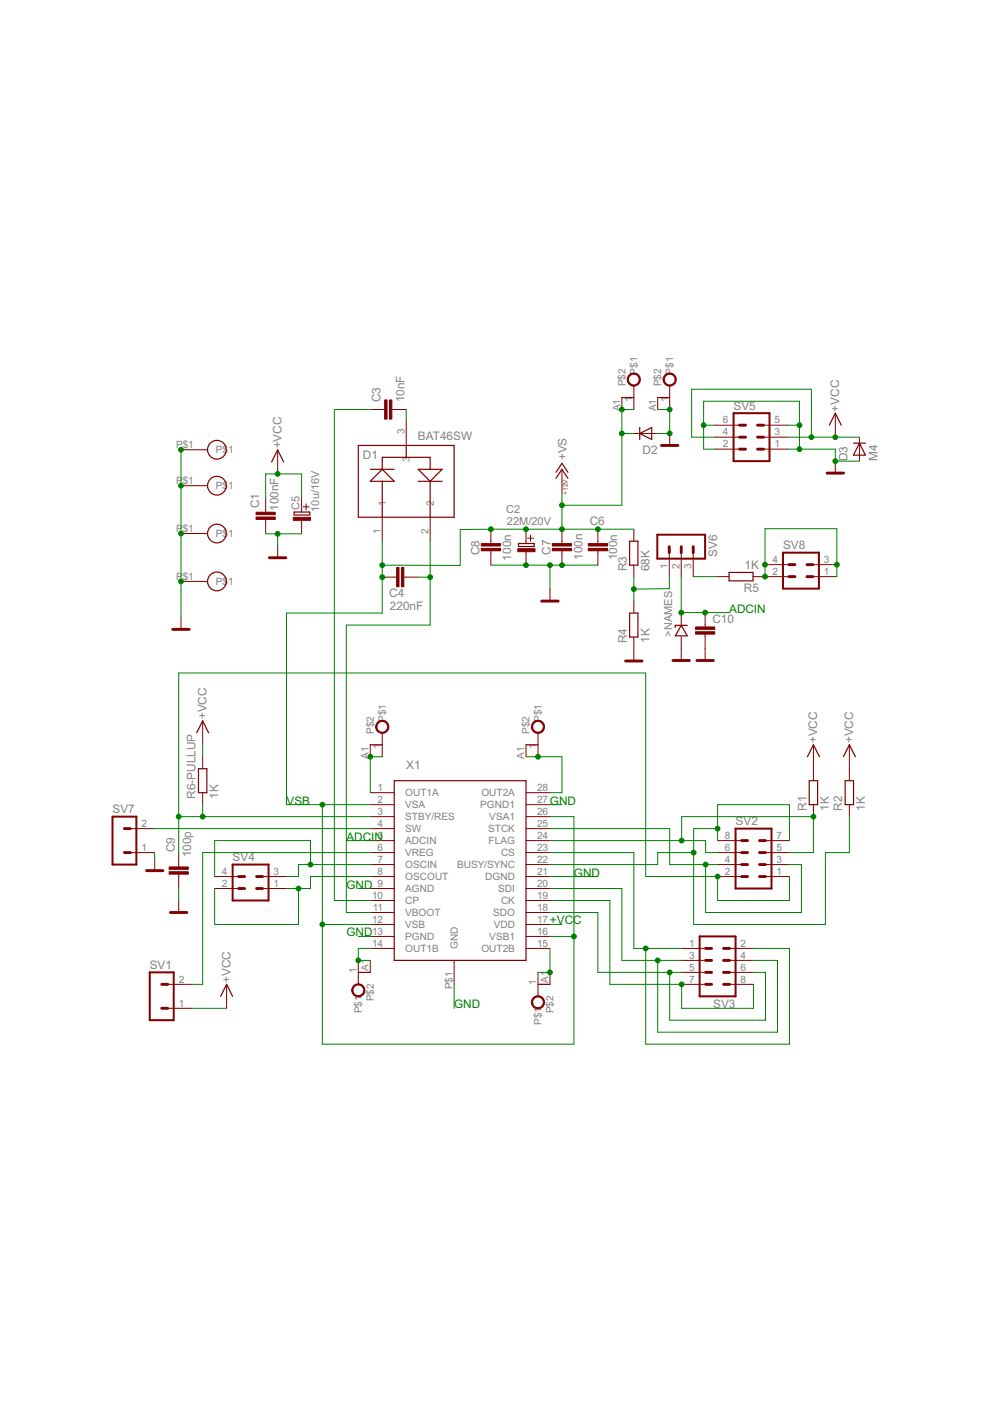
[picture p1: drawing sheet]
<svg xmlns="http://www.w3.org/2000/svg" width="210mm" height="297mm" viewBox="0 0 210 297" stroke-linecap="round" stroke-linejoin="round" font-family="sans-serif">
<g fill="none" stroke="#800000" stroke-width=".21">
<path d="M38.4 95.4h5.6M58.9 95.4v5.1M78.5 86.8h3.1M83.1 86.8h3M86.1 89.4v5M119.1 99.5v5.1M131.8 84.3v2.5M134.4 81.7v5.1M134.4 91.9h5M139.4 84.3v2.5M142 81.7v5.1M142 91.9v2.5"/>
<path d="M151.7 95.2h5.1M151.7 92.7h5.1M151.7 90.1h5.1M161.9 95.2h5.1M161.9 92.7h5.1M161.9 90.1h5.1M177.1 87.6v5.1M177.1 97.8v2.5M182.2 92.7v5.1M38.4 113.1h5.6M38.4 103h5.6M56.3 105.6v3"/>
<path d="M56.3 110.1v3.1M58.9 115.7v2.6M63.9 105.6v3M63.9 110.2v3M64.3 107.5h1.2M64.9 106.8v1.3M81 109.7v5M91.2 109.7v5M104.1 112.2v3.1M104.1 116.8v3M111.5 112.2v3M111.5 116.8v3"/>
<path d="M111.8 114.1h1.3M112.5 113.5v1.2M119.1 112.2v3.1M119.1 116.8v3M126.8 112.2v3.1M126.8 116.8v3M134.4 112.2v2.5M134.4 119.8v2.6M141.9 117.2v5.1M144.4 117.2v5.1M147 117.2v5.1M162.2 119.7h5.1"/>
<path d="M172.4 119.7h5M38.4 123.3h5.6M38.4 130.9v2.5M81 122.4h3.1M85.6 122.4h3.1M116.6 124.9v2.5M134.4 127.4v2.6M134.4 135.1v5M144.4 129.9v2.5M144.4 135v5M149.5 129.9v3M149.5 134.5v5.5"/>
<path d="M152 122.3h2.6M159.7 122.3h7.6M172.4 122.3h5M43 152.8v5.1M78.5 157.9v2.5M81 155.4v5M111.5 157.9v2.5M114.1 155.4v5M172.5 157.9v7.6M180.1 157.9v7.6M27.6 175.7h5.1M43 160.4v2.6"/>
<path d="M43 168.1v2.5M78.5 168.1h5.1M78.5 170.6h5.1M78.5 173.1h5.1M78.5 175.7h5.1M78.5 178.2h5.1M111.5 168.1h5.1M111.5 170.6h5.1M111.5 173.1h5.1M111.5 175.7h5.1M111.5 178.2h5.1M152.1 178.2h5.1"/>
<path d="M162.3 178.2h5.1M172.5 170.6v2.5M180.1 170.6v2.5M27.6 180.8h5.1M32.8 182.1v2.5M37.9 180.8v3M37.9 185.3v3.1M37.9 190.9v2.6M45.5 185.8h5.1M45.5 188.4h5.1M55.7 185.8h5M55.7 188.4h5"/>
<path d="M78.5 180.8h5.1M78.5 183.3h5.1M78.5 185.8h5.1M78.5 188.4h5.1M78.5 190.9h5.1M78.5 193.5h5.1M78.5 196h5.1M78.5 198.5h5.1M111.5 180.8h5.1M111.5 183.3h5.1M111.5 185.8h5.1M111.5 188.4h5.1"/>
<path d="M111.5 190.9h5.1M111.5 193.5h5.1M111.5 196h5.1M111.5 198.5h5.1M152.1 180.8h5.1M152.1 183.3h5.1M152.1 185.8h5.1M162.3 180.8h5.1M162.3 183.3h5.1M162.3 185.8h5.1M35.6 208.7h5M35.6 213.8h5"/>
<path d="M48 208.7v5.1M76 203.6v5.1M78.5 201.1h5.1M78.5 203.6v2.6M96.3 203.6v5.1M111.5 201.1h5.1M114.1 206.2v5M116.6 206.2v2.5M144.5 201.1h5.1M144.5 203.6h5.1M144.5 206.2h5.1M144.5 208.7h5.1"/>
<path d="M154.7 201.1h5.1M154.7 203.6h5.1M154.7 206.2h5.1M154.7 208.7h5.1"/>
</g>
<g fill="none" stroke="#800000" stroke-width=".25">
<path d="M57.6 97.9l1.3-2.5 1.2 2.5M76 94.4h20.3v15.3h-20.3zM78.5 99.5h5.1M81 99.5v-2.5h10.2v2.5M86.1 94.4v2.6M88.7 99.5h5l-2.5 2.5zM131.8 84.3h2.6M135.6 91.9l2.6-1.3v2.6zM135.6 90.6v2.6M139.4 84.3h2.6M175.8 90.1l1.3-2.5 1.3 2.5M181 94h2.5"/>
<path d="M182.2 94l1.3 2.5h-2.5zM62.4 108.6h3.3v.6h-3.3zM78.5 102l2.5-2.5 2.6 2.5zM81 102v7.7M88.7 102h5M91.2 102v7.7M109.9 115.2h3.4v.7h-3.4zM117.9 101.4l1.2-1.9 1.3 1.9M117.9 100.1l1.2-1.9 1.3 1.9M133.5 114.7h1.8v5.1h-1.8zM133.5 130h1.8v5.1h-1.8zM144.4 132.6l1.3 2.2h-2.5z"/>
<path d="M145.7 132.6h-2.5v.5M154.6 121.4h5.1v1.7h-5.1zM41.7 155.4l1.3-2.6 1.2 2.6M78.5 157.9h2.5M111.5 157.9h2.6M42.1 163h1.8v5.1h-1.8zM83.6 165.5h27.9v38.1h-27.9zM171.2 160.4l1.3-2.5 1.2 2.5M171.6 165.5h1.8v5.1h-1.8zM178.8 160.4l1.3-2.5 1.3 2.5M179.2 165.5h1.8v5.1h-1.8zM46.8 211.2l1.2-2.5 1.3 2.5"/>
<path d="M76 206.2h2.5M114.1 208.7h2.5"/>
<circle cx="46" cy="95.4" r="1.99"/>
<circle cx="46" cy="103" r="1.99"/>
<circle cx="46" cy="113.1" r="1.99"/>
<circle cx="46" cy="123.3" r="1.99"/>
</g>
<g fill="#800000" stroke="#800000" stroke-width=".21">
<path d="M54.3 109.6h4.1v.5h-4.1z"/>
<path d="M54.3 108.6h4.1v.5h-4.1z"/>
<path d="M82.6 84.8h.5v4.1h-.5z"/>
<path d="M81.6 84.8h.5v4.1h-.5z"/>
<path d="M85.1 120.3h.5v4.1h-.5z"/>
<path d="M84.1 120.3h.5v4.1h-.5z"/>
<path d="M62.2 109.7h3.6v.6h-3.6z"/>
<path d="M117.1 116.3h4.1v.5h-4.1z"/>
<path d="M117.1 115.3h4.1v.5h-4.1z"/>
<path d="M109.8 116.3h3.6v.7h-3.6z"/>
<path d="M124.7 116.3h4.1v.5h-4.1z"/>
<path d="M124.7 115.3h4.1v.5h-4.1z"/>
<path d="M102 116.3h4.1v.5h-4.1z"/>
<path d="M102 115.3h4.1v.5h-4.1z"/>
<path d="M35.9 184.8h4v.5h-4z"/>
<path d="M35.9 183.8h4v.5h-4z"/>
<path d="M147.5 133.9h4v.6h-4z"/>
<path d="M147.5 132.9h4v.5h-4z"/>
</g>
<g fill="#800000" stroke="#800000" stroke-width=".21">
<path d="M75 209a1.4 1.4 0 0 1 2.2 .2 1.4 1.4 0 0 1-.8 2.1 1.4 1.4 0 0 1-1.8-1.3h.2a1.15 1.15 0 0 1 1.6-1.1 1.15 1.15 0 0 1 .3 1.9 1.15 1.15 0 0 1-1.8-.6l-.1-.2h-.2z" fill-rule="evenodd"/>
<path d="M113.1 211.5a1.4 1.4 0 0 1 2.2 .3 1.4 1.4 0 0 1-.9 2 1.4 1.4 0 0 1-1.7-1.3h.2a1.14 1.14 0 0 1 1.6-1.1 1.14 1.14 0 0 1 .3 1.9 1.14 1.14 0 0 1-1.8-.5l-.1-.3h-.2z" fill-rule="evenodd"/>
<path d="M80 153.1a1.4 1.4 0 0 1 2.3 .3 1.4 1.4 0 0 1-.9 2.1 1.4 1.4 0 0 1-1.7-1.4h.2a1.15 1.15 0 0 1 1.6-1.1 1.15 1.15 0 0 1 .3 1.9 1.15 1.15 0 0 1-1.9-.5v-.3h-.2z" fill-rule="evenodd"/>
<path d="M113.1 153.1a1.4 1.4 0 0 1 2.2 .3 1.4 1.4 0 0 1-.9 2 1.4 1.4 0 0 1-1.7-1.3h.2a1.14 1.14 0 0 1 1.6-1.1 1.14 1.14 0 0 1 .3 1.9 1.14 1.14 0 0 1-1.8-.5l-.1-.3h-.2z" fill-rule="evenodd"/>
<path d="M141 79.5a1.4 1.4 0 0 1 2.2 .3 1.4 1.4 0 0 1-.8 2 1.4 1.4 0 0 1-1.8-1.3h.2a1.15 1.15 0 0 1 1.6-1.1 1.15 1.15 0 0 1 .3 1.9 1.15 1.15 0 0 1-1.8-.5l-.1-.3h-.2z" fill-rule="evenodd"/>
<path d="M133.3 79.5a1.4 1.4 0 0 1 2.3 .2 1.4 1.4 0 0 1-.8 2.1 1.4 1.4 0 0 1-1.8-1.3h.2a1.14 1.14 0 0 1 1.7-1 1.14 1.14 0 0 1 .2 1.9 1.14 1.14 0 0 1-1.8-.6l-.1-.3h-.2z" fill-rule="evenodd"/>
</g>
<path d="M155.5 87.6h7.7v10.2h-7.7zM139.4 113.4h10.1v5h-10.1zM166 117.2h7.6v7.6h-7.6zM23.9 173.1h5v10.2h-5zM156 175.7h7.6v12.7h-7.6zM49.3 183.3h7.6v7.6h-7.6zM148.3 198.5h7.7v12.7h-7.7zM31.7 206.2h5.1v10.1h-5.1z" fill="none" stroke="#800000" stroke-width=".42"/>
<g fill="none" stroke="#800000" stroke-width=".61">
<path d="M140.3 94.4h3.4M156.8 90.1h1.3M156.8 92.7h1.3M156.8 95.2h1.3M160.6 90.1h1.3M160.6 92.7h1.3M160.6 95.2h1.3M57.1 118.3h3.5M141.9 115.9v1.3M144.4 115.9v1.3M147 115.9v1.3M167.3 119.7h1.3"/>
<path d="M171.1 119.7h1.3M175.4 100.3h3.5M36.6 133.4h3.5M114.9 127.4h3.4M167.3 122.3h1.3M171.1 122.3h1.3M132.6 140.1h3.5M142.7 140h3.5M147.8 140h3.5M26.4 175.7h1.2M157.2 178.2h1.3M161 178.2h1.3"/>
<path d="M26.4 180.8h1.2M31.1 184.6h3.4M36.1 193.5h3.5M50.6 185.8h1.3M50.6 188.4h1.3M54.4 185.8h1.3M54.4 188.4h1.3M157.2 180.8h1.3M157.2 183.3h1.3M157.2 185.8h1.3M161 180.8h1.3M161 183.3h1.3"/>
<path d="M161 185.8h1.3M34.3 208.7h1.3M34.3 213.8h1.3M149.6 206.2h1.3M149.6 203.6h1.3M149.6 201.1h1.3M149.6 208.7h1.3M153.4 206.2h1.3M153.4 203.6h1.3M153.4 201.1h1.3M153.4 208.7h1.3"/>
</g>
<g fill="none" stroke="#008000" stroke-width=".21">
<path d="M38.4 95.4v35.5M78.5 86.8h-7.6v104.1h7.6M86.1 86.8v2.6M131.8 91.9h2.6M134.4 86.8h-2.6v20.3h-12.7M139.4 86.8h2.6v5.1h-2.6M149.2 90.1h2.5M151.7 95.2h-2.5v-10.1h20.3v10.1M151.7 92.7h-5.1v-10.2h25.4v10.2M167 95.2h10.1v2.6h5.1M167 90.1h2.5M167 92.7h15.2"/>
<path d="M56.3 113.2h7.6M56.3 105.6v-5.1h7.6v5.1M58.9 113.2v2.5M81 114.7v15.3h-20.3v40.6h17.8M91.2 114.7v17.8h-17.8v61h5.1M104.1 119.8h22.7M116.6 119.8v5.1M119.1 104.6v7.6M134.4 112.2l-36.8 .1v7.6l-16.6-.1M88.7 122.4h2.5M134.4 122.4v5M141.9 122.3v2.5l-7.5 .1"/>
<path d="M144.4 122.3v7.6h10.2M147 122.3h5M162.2 122.3v-10.2h15.2v10.2M43 157.9v2.5M32.7 175.7h45.8M37.9 173.1h40.6M43 170.6v2.5M68.3 170.6v50.8h53.4v-48.3h-5.1M73.4 178.2h5.1M81 160.4h-2.5v7.7M111.5 160.4h7.6v7.7h-2.5M116.6 178.2h33v2.6h2.5"/>
<path d="M116.6 175.7h25.4v7.6h10.1M116.6 170.6h2.5M144.5 178.2v-5.1h28v7.7h-5.1M152.1 178.2v-7.6h15.3v7.6M180.1 173.1v7.7h-5.1v15.2h-27.9v-20.3h5M32.7 180.8l.1 1.3M37.9 180.8v-38.1h99v43.1h15.2v5.1h15.3v-5.1M37.9 188.4v2.5M45.5 188.4v7.6h17.8v-7.6M65.8 183.3v-5.1h-20.3v7.6M68.3 196h10.2M76 188.4h2.5"/>
<path d="M76 198.5h2.5M78.5 180.8h-35.5v27.9h-2.4M78.5 183.3h-15.2v2.5h-2.6M78.5 185.8h-12.7v2.6h-5.1M116.6 180.8h17.8v20.3h10.1M116.6 190.9h12.7v17.8h15.2v5.1h15.3v-5.1M116.6 185.8h10.2M116.6 193.5h10.2v12.7h17.7M116.6 188.4h15.2v15.2h12.7M116.6 198.5h5.1M116.6 196h2.5M147.1 180.8h-7.7v2.5h-22.8"/>
<path d="M149.6 183.3v10.2h20.3v-10.2h-2.5M40.6 213.8h7.4M78.5 201.1h-2.5v2.5h2.5M96.3 208.7v5.1M116.6 201.1v5.1h-2.5M136.9 201.1v20.3h30.5v-20.3h-7.6M139.4 203.6v15.2h25.4v-15.2h-5M142 206.2v10.1h20.3v-10.1h-2.5"/>
</g>
<g fill="#008000" stroke="#008000" stroke-width=".21">
<circle cx="172.5" cy="173.1" r=".51"/>
<circle cx="144.5" cy="178.2" r=".51"/>
<circle cx="43" cy="173.1" r=".51"/>
<circle cx="37.9" cy="173.1" r=".51"/>
<circle cx="152.1" cy="185.8" r=".51"/>
<circle cx="149.6" cy="183.3" r=".51"/>
<circle cx="136.9" cy="201.1" r=".51"/>
<circle cx="139.4" cy="203.6" r=".51"/>
<circle cx="142" cy="206.2" r=".51"/>
<circle cx="58.9" cy="113.2" r=".51"/>
<circle cx="116.6" cy="119.8" r=".51"/>
<circle cx="119.1" cy="119.8" r=".51"/>
<circle cx="111.5" cy="119.8" r=".51"/>
<circle cx="149.2" cy="90.1" r=".51"/>
<circle cx="169.5" cy="90.1" r=".51"/>
<circle cx="169.5" cy="95.2" r=".51"/>
<circle cx="177.1" cy="97.8" r=".51"/>
<circle cx="38.4" cy="123.3" r=".51"/>
<circle cx="38.4" cy="113.1" r=".51"/>
<circle cx="38.4" cy="103" r=".51"/>
<circle cx="38.4" cy="95.4" r=".51"/>
<circle cx="142" cy="86.8" r=".51"/>
<circle cx="142" cy="91.9" r=".51"/>
<circle cx="152.1" cy="175.7" r=".51"/>
<circle cx="147.1" cy="180.8" r=".51"/>
<circle cx="114.1" cy="160.4" r=".51"/>
<circle cx="78.5" cy="160.4" r=".51"/>
<circle cx="76" cy="203.6" r=".51"/>
<circle cx="116.6" cy="206.2" r=".51"/>
<circle cx="91.2" cy="122.4" r=".51"/>
<circle cx="81" cy="119.8" r=".51"/>
<circle cx="119.1" cy="112.2" r=".51"/>
<circle cx="68.3" cy="170.6" r=".51"/>
<circle cx="68.3" cy="196" r=".51"/>
<circle cx="121.7" cy="198.5" r=".51"/>
<circle cx="131.8" cy="86.8" r=".51"/>
<circle cx="119.1" cy="107.1" r=".51"/>
<circle cx="81" cy="122.4" r=".51"/>
<circle cx="111.5" cy="112.2" r=".51"/>
<circle cx="131.8" cy="91.9" r=".51"/>
<circle cx="126.8" cy="112.2" r=".51"/>
<circle cx="104.1" cy="112.2" r=".51"/>
<circle cx="144.4" cy="129.9" r=".51"/>
<circle cx="149.5" cy="129.9" r=".51"/>
<circle cx="65.8" cy="183.3" r=".51"/>
<circle cx="63.3" cy="188.4" r=".51"/>
<circle cx="144.5" cy="208.7" r=".51"/>
<circle cx="58.9" cy="100.5" r=".51"/>
<circle cx="172" cy="92.7" r=".51"/>
<circle cx="177.1" cy="92.7" r=".51"/>
<circle cx="134.4" cy="124.9" r=".51"/>
<circle cx="162.2" cy="119.7" r=".51"/>
<circle cx="177.4" cy="119.7" r=".51"/>
<circle cx="162.2" cy="122.3" r=".51"/>
</g>
<g font-size="2.8" fill="#808080">
<text x="80.7" y="85.3" transform="rotate(-90 80.7 85.3)">C3</text>
<text x="85.8" y="85.3" transform="rotate(-90 85.8 85.3)">10nF</text>
<text x="155.5" y="86.8">SV5</text>
<text x="177.9" y="87.3" transform="rotate(-90 177.9 87.3)">+VCC</text>
<text x="59.7" y="95.1" transform="rotate(-90 59.7 95.1)">+VCC</text>
<text x="88.6" y="93.2">BAT46SW</text>
<text x="76.9" y="97.4">D1</text>
<text x="120.1" y="97.6" transform="rotate(-90 120.1 97.6)">+VS</text>
<text x="136.3" y="96.2">D2</text>
<text x="179.7" y="97.8" transform="rotate(-90 179.7 97.8)">D3</text>
<text x="186" y="97.8" transform="rotate(-90 186 97.8)">M4</text>
<text x="55" y="107.7" transform="rotate(-90 55 107.7)">C1</text>
<text x="59" y="108.3" transform="rotate(-90 59 108.3)">100nF</text>
<text x="125" y="111.3">C6</text>
<text x="101.6" y="117.8" transform="rotate(-90 101.6 117.8)">C8</text>
<text x="108.3" y="118.9" transform="rotate(-90 108.3 118.9)">100n</text>
<text x="116.7" y="117.6" transform="rotate(-90 116.7 117.6)">C7</text>
<text x="123.5" y="118.7" transform="rotate(-90 123.5 118.7)">100n</text>
<text x="130.9" y="118.8" transform="rotate(-90 130.9 118.8)">100n</text>
<text x="152.1" y="118.1" transform="rotate(-90 152.1 118.1)">SV6</text>
<text x="166" y="116.4">SV8</text>
<text x="132.9" y="121.1" transform="rotate(-90 132.9 121.1)">R3</text>
<text x="137.7" y="121.1" transform="rotate(-90 137.7 121.1)">68K</text>
<text x="157.7" y="125.5">R5</text>
<text x="157.9" y="120.7">1K</text>
<text x="82.5" y="126.6">C4</text>
<text x="82.7" y="129.3">220nF</text>
<text x="132.9" y="136.3" transform="rotate(-90 132.9 136.3)">R4</text>
<text x="137.7" y="136.3" transform="rotate(-90 137.7 136.3)">1K</text>
<text x="151" y="132">C10</text>
<text x="43.8" y="152.5" transform="rotate(-90 43.8 152.5)">+VCC</text>
<text x="173.3" y="157.6" transform="rotate(-90 173.3 157.6)">+VCC</text>
<text x="180.9" y="157.6" transform="rotate(-90 180.9 157.6)">+VCC</text>
<text x="86.1" y="163">X1</text>
<text x="23.8" y="172.4">SV7</text>
<text x="41.5" y="169.3" transform="rotate(-90 41.5 169.3)">R6-PULLUP</text>
<text x="46.3" y="169.3" transform="rotate(-90 46.3 169.3)">1K</text>
<text x="171" y="171.9" transform="rotate(-90 171 171.9)">R1</text>
<text x="175.8" y="171.9" transform="rotate(-90 175.8 171.9)">1K</text>
<text x="178.6" y="171.9" transform="rotate(-90 178.6 171.9)">R2</text>
<text x="183.4" y="171.9" transform="rotate(-90 183.4 171.9)">1K</text>
<text x="156" y="174.9">SV2</text>
<text x="37.1" y="180.7" transform="rotate(-90 37.1 180.7)">C9</text>
<text x="40.5" y="181.8" transform="rotate(-90 40.5 181.8)">100p</text>
<text x="49.3" y="182.5">SV4</text>
<text x="31.7" y="205.4">SV1</text>
<text x="48.8" y="208.4" transform="rotate(-90 48.8 208.4)">+VCC</text>
<text x="151.2" y="213.8">SV3</text>
</g>
<g font-size="2.8" fill="#008000">
<text x="154.6" y="129.9">ADCIN</text>
<text x="60.7" y="170.6">VSB</text>
<text x="116.6" y="170.6">GND</text>
<text x="73.4" y="178.2">ADCIN</text>
<text x="121.7" y="185.8">GND</text>
<text x="73.4" y="188.4">GND</text>
<text x="116.6" y="196">+VCC</text>
<text x="73.4" y="198.5">GND</text>
<text x="96.3" y="213.8">GND</text>
</g>
<g font-size="2.6" fill="#808080">
<text x="63.5" y="108.1" transform="rotate(-90 63.5 108.1)">C5</text>
<text x="67.6" y="108.5" transform="rotate(-90 67.6 108.5)">10u/16V</text>
<text x="107.3" y="108.7">C2</text>
<text x="107.5" y="111.2">22M/20V</text>
<text x="142.5" y="135" transform="rotate(-90 142.5 135)">&gt;NAMES</text>
</g>
<g font-size="2.4" fill="#808080">
<text x="132.6" y="81.9" transform="rotate(-90 132.6 81.9)">P$2</text>
<text x="135.1" y="79.4" transform="rotate(-90 135.1 79.4)">P$1</text>
<text x="140.2" y="81.9" transform="rotate(-90 140.2 81.9)">P$2</text>
<text x="142.8" y="79.4" transform="rotate(-90 142.8 79.4)">P$1</text>
<text x="131.5" y="87.2" transform="rotate(-90 131.5 87.2)">A1</text>
<text x="134" y="85.3" transform="rotate(-90 134 85.3)">1</text>
<text x="139.1" y="87.2" transform="rotate(-90 139.1 87.2)">A1</text>
<text x="141.6" y="85.3" transform="rotate(-90 141.6 85.3)">1</text>
<text x="153.3" y="89.8">6</text>
<text x="164.2" y="89.8">5</text>
<text x="37.3" y="95">P$1</text>
<text x="85.8" y="92.1" transform="rotate(-90 85.8 92.1)">3</text>
<text x="153.3" y="94.9">2</text>
<text x="153.3" y="92.3">4</text>
<text x="164.2" y="94.9">1</text>
<text x="164.2" y="92.3">3</text>
<text x="45.8" y="96.1">P$1</text>
<text x="86.9" y="98" transform="rotate(-90 86.9 98)">3</text>
<text x="37.3" y="102.6">P</text>
<text x="38.7" y="102.6">$1</text>
<text x="45.8" y="103.7">P$1</text>
<text x="81.8" y="107.3" transform="rotate(-90 81.8 107.3)">1</text>
<text x="92" y="107.3" transform="rotate(-90 92 107.3)">2</text>
<text x="37.3" y="112.8">P</text>
<text x="38.7" y="112.8">$1</text>
<text x="45.8" y="113.9">P$1</text>
<text x="80.7" y="113.2" transform="rotate(-90 80.7 113.2)">1</text>
<text x="90.9" y="113.2" transform="rotate(-90 90.9 113.2)">2</text>
<text x="163.8" y="119.4">4</text>
<text x="174.7" y="119.4">3</text>
<text x="37.3" y="122.9">P</text>
<text x="38.7" y="122.9">$1</text>
<text x="45.8" y="124">P$1</text>
<text x="141.5" y="120.7" transform="rotate(-90 141.5 120.7)">1</text>
<text x="144.1" y="120.7" transform="rotate(-90 144.1 120.7)">2</text>
<text x="146.6" y="120.7" transform="rotate(-90 146.6 120.7)">3</text>
<text x="163.8" y="121.9">2</text>
<text x="174.7" y="121.9">1</text>
<text x="79.3" y="155.6" transform="rotate(-90 79.3 155.6)">P$2</text>
<text x="81.8" y="153" transform="rotate(-90 81.8 153)">P$1</text>
<text x="112.3" y="155.6" transform="rotate(-90 112.3 155.6)">P$2</text>
<text x="114.8" y="153" transform="rotate(-90 114.8 153)">P$1</text>
<text x="78.2" y="160.9" transform="rotate(-90 78.2 160.9)">A1</text>
<text x="80.7" y="158.9" transform="rotate(-90 80.7 158.9)">1</text>
<text x="111.2" y="160.9" transform="rotate(-90 111.2 160.9)">A1</text>
<text x="113.7" y="158.9" transform="rotate(-90 113.7 158.9)">1</text>
<text x="80.1" y="167.7">1</text>
<text x="113.9" y="167.7">28</text>
<text x="80.1" y="170.3">2</text>
<text x="80.1" y="172.8">3</text>
<text x="85.9" y="168.8">OUT1A</text>
<text x="85.9" y="171.4">VSA</text>
<text x="85.9" y="173.9">STBY/RES</text>
<text x="101.8" y="171.4">PGND1</text>
<text x="102.1" y="168.8">OUT2A</text>
<text x="103.7" y="173.9">VSA1</text>
<text x="113.9" y="172.8">26</text>
<text x="113.9" y="170.3">27</text>
<text x="30" y="175.3">2</text>
<text x="80.1" y="175.3">4</text>
<text x="80.1" y="177.9">5</text>
<text x="85.9" y="176.4">SW</text>
<text x="85.9" y="179">ADCIN</text>
<text x="103.5" y="176.4">STCK</text>
<text x="103.6" y="179">FLAG</text>
<text x="113.9" y="177.9">24</text>
<text x="113.9" y="175.3">25</text>
<text x="153.7" y="177.9">8</text>
<text x="164.6" y="177.9">7</text>
<text x="30" y="180.4">1</text>
<text x="47.1" y="185.5">4</text>
<text x="58" y="185.5">3</text>
<text x="80.1" y="180.4">6</text>
<text x="80.1" y="182.9">7</text>
<text x="80.1" y="185.5">8</text>
<text x="85.9" y="181.5">VREG</text>
<text x="85.9" y="184.1">OSCIN</text>
<text x="96.9" y="184.1">BUSY/SYNC</text>
<text x="106.2" y="181.5">CS</text>
<text x="113.9" y="185.5">21</text>
<text x="113.9" y="182.9">22</text>
<text x="113.9" y="180.4">23</text>
<text x="153.7" y="185.5">2</text>
<text x="153.7" y="182.9">4</text>
<text x="153.7" y="180.4">6</text>
<text x="164.6" y="185.5">1</text>
<text x="164.6" y="182.9">3</text>
<text x="164.6" y="180.4">5</text>
<text x="47.1" y="188">2</text>
<text x="58" y="188">1</text>
<text x="78.9" y="190.6">10</text>
<text x="80.1" y="188">9</text>
<text x="85.9" y="186.6">OSCOUT</text>
<text x="85.9" y="189.1">AGND</text>
<text x="85.9" y="191.7">CP</text>
<text x="102.9" y="186.6">DGND</text>
<text x="105.6" y="189.1">SDI</text>
<text x="106.2" y="191.7">CK</text>
<text x="113.9" y="190.6">19</text>
<text x="113.9" y="188">20</text>
<text x="78.9" y="195.6">12</text>
<text x="79" y="193.1">11</text>
<text x="85.9" y="194.2">VBOOT</text>
<text x="85.9" y="196.8">VSB</text>
<text x="104.6" y="194.2">SDO</text>
<text x="104.7" y="196.8">VDD</text>
<text x="113.9" y="195.6">17</text>
<text x="113.9" y="193.1">18</text>
<text x="78.9" y="198.2">13</text>
<text x="78.9" y="200.7">14</text>
<text x="85.9" y="199.3">PGND</text>
<text x="85.9" y="201.8">OUT1B</text>
<text x="97.1" y="201.3" transform="rotate(-90 97.1 201.3)">GND</text>
<text x="102.1" y="201.8">OUT2B</text>
<text x="103.7" y="199.3">VSB1</text>
<text x="113.9" y="200.7">15</text>
<text x="113.9" y="198.2">16</text>
<text x="146.1" y="200.7">1</text>
<text x="146.1" y="203.3">3</text>
<text x="157" y="200.7">2</text>
<text x="157" y="203.3">4</text>
<text x="37.9" y="208.3">2</text>
<text x="75.6" y="206.4" transform="rotate(-90 75.6 206.4)">1</text>
<text x="78.2" y="205.8" transform="rotate(-90 78.2 205.8)">A1</text>
<text x="95.9" y="209.7" transform="rotate(-90 95.9 209.7)">P$1</text>
<text x="113.7" y="208.9" transform="rotate(-90 113.7 208.9)">1</text>
<text x="116.2" y="208.3" transform="rotate(-90 116.2 208.3)">A1</text>
<text x="146.1" y="205.8">5</text>
<text x="146.1" y="208.3">7</text>
<text x="157" y="205.8">6</text>
<text x="157" y="208.3">8</text>
<text x="37.9" y="213.4">1</text>
<text x="76.7" y="214.8" transform="rotate(-90 76.7 214.8)">P$1</text>
<text x="79.3" y="212.3" transform="rotate(-90 79.3 212.3)">P$2</text>
<text x="117.4" y="214.8" transform="rotate(-90 117.4 214.8)">P$2</text>
<text x="114.8" y="217.4" transform="rotate(-90 114.8 217.4)">P$1</text>
</g>
<text font-size="1.6" fill="#800080" x="120.4" y="104.9" transform="rotate(-90 120.4 104.9)">+12V</text>
</svg>
